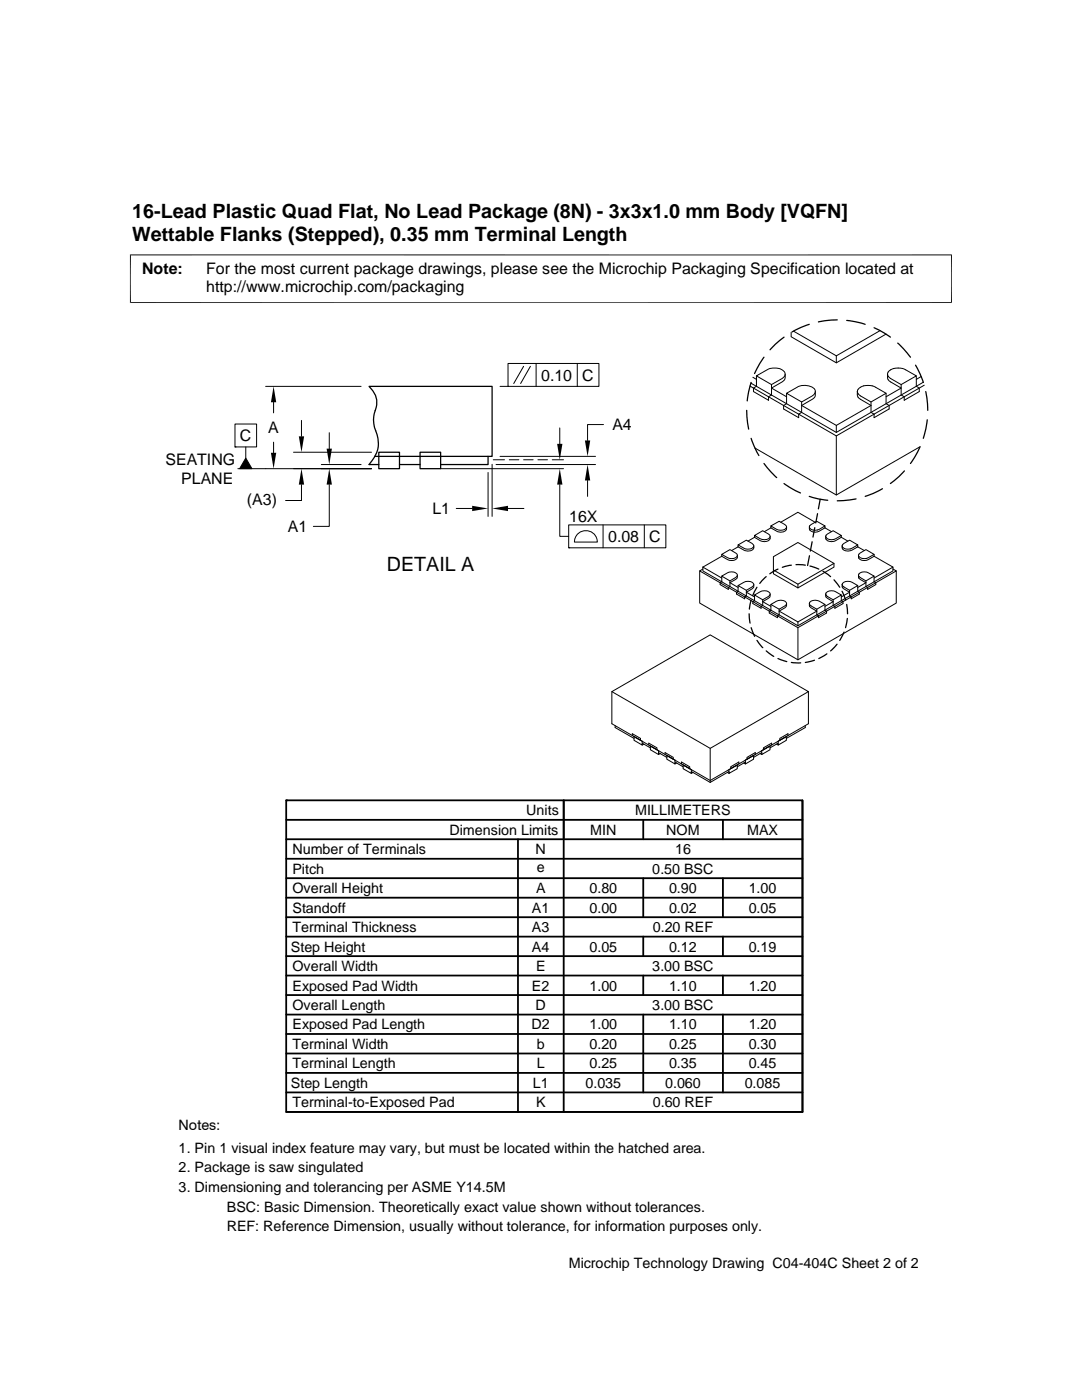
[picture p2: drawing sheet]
<svg xmlns="http://www.w3.org/2000/svg" width="216mm" height="279mm" viewBox="0 0 216 279" stroke-linecap="round" stroke-linejoin="round" font-family="sans-serif">
<g fill="none" stroke="#000" stroke-width=".2">
<path d="M26 50.8v9.7M189.9 50.8v9.7M189.9 50.9h-164M25.9 60.4h164M53 77.1h19.1M99.8 77.1h1.6M101.4 72.5h18.1v4.6h-18.1zM104.5 73.1l-2 3.4M105.8 73.1l-1.9 3.4M107 72.5v4.6M115.2 72.5v4.6M150.2 75.3l.7 .4"/>
<path d="M150.9 75l2.2-1.2a2.68 2.68 0 0 1 3.5 .6 .94 .94 0 0 1-.5 1.1l-2.2 1.3zM150.9 75v2.1l-.6 .3v.7l3.1 1.8v-.7l.5-.4v-2M156.7 74.7a1.31 1.31 0 0 1-.6 1.5l-2.2 1.2 3.1 1.8M157 78.5l2.1-1.2a2.92 2.92 0 0 1 3.6 .6v.4l-.4 .5-2.3 1.4zM157 78.5v2.1l-.6 .3v.7l3 1.8v-.7l.6-.4v-2.1M157.9 66.3v.9l9 5.2 9.9-5.7M162.7 78.1a1.25 1.25 0 0 1-.6 1.6l-2.1 1.2 6.9 4M166.9 71v1.4M171.1 78.1a1.29 1.29 0 0 0 .6 1.6l2.1 1.2-6.9 4v1.4M171.4 77.5a3.1 3.1 0 0 1 3.3-.2l2.1 1.2-3 1.7-2.4-1.4a.8 .8 0 0 1 0-1.3zM175.6 66l-8.7 5-8.6-4.9M176.8 78.5v2.1l.6 .3v.7l-3 1.8v-.7l-.6-.4v-2.1"/>
<path d="M177.1 74.7a1.25 1.25 0 0 0 .6 1.5l2.1 1.2-3 1.8M177.4 74a3.2 3.2 0 0 1 3.3-.2l2.1 1.2-3 1.8-2.4-1.5a.83 .83 0 0 1 0-1.3zM182.8 75v2.1l.6 .3v.7l-3 1.8v-.7l-.6-.4v-2M183.8 75.1l-1 .6M184.2 76.3l-17.3 10-17.1-9.8M184.4 76.9l-17.5 10.1-17.3-10M46.9 84.6h4.3v4.6h-4.3zM46.9 89.2h.1M47.5 93.5h26.6M49 89.2v2.2M49 91.4l1.3 2.1h-2.5zM54.6 80.3v2.1"/>
<path d="M54.6 88.2v2.2M58.6 90.3h15.5M60.2 96.7v3.2h-3.2M60.2 83.9v3.2M64.1 92.7h8M65.7 96.7v8.4h-3.2M65.7 86.4v3.1M87.9 93.5h24.5M97.4 94.3v8.8M98.2 92.7v10.4M98.4 91.8h2.3M99 92.7h19.8"/>
<path d="M99.8 91.1h19M101.6 91.8h1.9M104.5 91.8h1.9M107.3 91.8h1.9M110.2 91.8h2.2M111.7 96.7v10.3h1.8M111.7 85.4v3.2M117.2 95.9v3.2M120.4 84.7h-3.2v3.2M166.9 87v11.8M183.6 89.1l-16.7 9.7-16.3-9.4M91 101.5h3.2"/>
<path d="M101.4 101.5h3.1M113.5 104.8h19.4v4.5h-19.4zM113.5 109.3h.1M115.4 106.5a2.3 2.3 0 0 1 2.4-.4 2.3 2.3 0 0 1 1.4 2.1h-4.6l.3-1.2zM120.3 104.8v4.5M128.6 104.8v4.5M139.6 113.9v6.5l19.6 11.3 19.6-11.3v-6.5M140.3 113.2v.7l18.9 11 19-11v-.7M140.3 113.6l-.7 .3 19.6 11.4 19.6-11.4-.6-.3M140.3 113.2l3.7 2.2M144 110.6v.4M144 110.6l1.6-.9 1.2 .7 .3 .4a1.17 1.17 0 0 1-1.6 .6z"/>
<path d="M144 111l-3.7 2.2M144 115a2.5 2.5 0 0 1 2.8-.7l.3 .4v.3l-1.5 .9zM144 115v1.1l-.3 .2v.4l1.6 .9v-.4l.3-.1v-1.2M147.1 110.8a.87 .87 0 0 1-1.1 1.1l-.8-.2-1.2-.7M147.1 114.8a.7 .7 0 0 1-.3 .8l-1.2 .7 1.7 .9M147.3 108.8v.3M147.3 108.8l1.6-1 1.2 .7 .3 .4a1.18 1.18 0 0 1-1.6 .7zM147.3 109.1l-1.3 .8M147.3 116.9v1.1l-.3 .2v.4l1.6 .9v-.4l.3-.2v-1.1M147.3 116.9a2.52 2.52 0 0 1 2.8-.7l.3 .3-.1 .4-1.4 .9zM150.4 108.9a1.05 1.05 0 0 1-1.6 1l-1.5-.8M150.4 116.7a.7 .7 0 0 1-.3 .8l-1.2 .7 1.7 .9"/>
<path d="M150.6 106.9v.3M150.6 106.9l1.6-1 1.1 .7 .4 .4a1.13 1.13 0 0 1-1.6 .7zM150.6 118.7a2.5 2.5 0 0 1 2.7-.6l.3 .2v.5l-1.4 .9zM150.6 107.2l-1.4 .8M150.6 118.7v1.2l-.4 .2v.4l1.7 .9v-.4l.3-.2v-1.1M153.7 107a.88 .88 0 0 1-1.2 1.1l-.8-.2-1.1-.7M153.7 118.6a.7 .7 0 0 1-.4 .8l-1.1 .7 1.6 .9M153.8 105v.3M153.8 105l1.7-1 1.1 .7 .4 .5a1.14 1.14 0 0 1-1.7 .6zM153.8 105.3l-1.3 .8M154.3 111.1l4.9-2.8 7.2 4.1-7.2 4.2-4.9-2.9zM155.8 104.2l3.4-2 3.4 2"/>
<path d="M157 105.2a1.07 1.07 0 0 1-1.7 1l-1.5-.9M159.2 116.6v.7M161.5 105.2a.88 .88 0 0 0 1.1 1l.9-.2 1.1-.7M161.6 104.9l1.4-.9 1.6 1a2.56 2.56 0 0 1-2.8 .6l-.3-.3zM164.6 105v.3M164.6 105.3l1.3 .8M164.8 107a.91 .91 0 0 0 1.1 1.1l.8-.2 1.2-.7M164.8 118.6a.7 .7 0 0 0 .3 .8l1.1 .7-1.6 .9M164.8 106.8l1.4-.9 1.7 1a2.58 2.58 0 0 1-2.8 .6l-.3-.3zM164.8 118.3a1.53 1.53 0 0 1 1.9-.2l1.2 .6-1.7 1-1.1-.7-.3-.3zM166.4 112.4v.8l-7.2 4.1-4.9-2.8v-.8M167.9 106.9v.3"/>
<path d="M167.9 107.2l1.3 .8M167.9 118.7v1.2l.3 .2v.4l-1.6 .9v-.4l-.4-.2v-1.1M168 108.9a.88 .88 0 0 0 1.2 1.1l.8-.2 1.2-.7M168 116.7a.7 .7 0 0 0 .4 .8l1.1 .7-1.6 .9M168.1 108.7l1.4-.9 1.7 1a2.5 2.5 0 0 1-2.8 .6l-.3-.2zM168.1 116.4a1.55 1.55 0 0 1 1.9-.2l1.2 .7-1.7 .9-1.4-.9zM171.2 108.8v.3M171.2 109.1l1.3 .8M171.2 116.9v1.1l.3 .2v.4l-1.7 .9v-.4l-.3-.2v-1.1M171.3 110.8a.89 .89 0 0 0 1.2 1.1l.4-.1 1.5-.8M171.3 114.8a.7 .7 0 0 0 .3 .8l1.2 .7-1.6 .9M171.4 110.6l1.4-.9 1.6 .9a2.48 2.48 0 0 1-2.8 .7l-.3-.3z"/>
<path d="M171.4 114.6a1.53 1.53 0 0 1 1.9-.3l1.1 .7-1.6 .9-1.4-.9zM174.4 111l3.8 2.2-3.8 2.2M174.4 110.6v.4M174.4 115v1.1l.4 .2v.4l-1.7 .9v-.4l-.3-.1v-1.2M122.1 138v6.4l19.6 11.4 19.6-11.4v-6.4M122.1 138l19.6-11.3 19.6 11.3-19.6 11.4zM153.8 120.6v1.2l-.3 .2v.3l1.6 1v-.4l.4-.2v-1.1M153.8 120.6a2.62 2.62 0 0 1 2.8-.6l.3 .3v.4l-1.4 .9zM157 120.5a.73 .73 0 0 1-.4 .8l-1.1 .7 3.7 2.1M159.2 124.1v.8M159.2 125.3v6.4M161.5 120.5a.73 .73 0 0 0 .3 .8l1.2 .7-3.8 2.1"/>
<path d="M161.6 120.2a1.63 1.63 0 0 1 1.9-.2l1.1 .6-1.6 1-1.4-.9zM164.6 120.6v1.2l.3 .2v.3l-1.6 1v-.4l-.3-.2v-1.1M122.7 144.8v.4l3.8 2.2M126.2 146.8v-.4l1.6 1v.3M126.4 146.9l1.4 .9M126.5 147v.7l1.6 1v-.8M126.7 147.1l1.5 .9M128.1 148.3l1.7 .9M128.5 148.5l-.4 .2M129.5 148.7v-.4l1.6 .9v.4M129.6 148.8l1.5 .8M129.8 148.9v.7l1.6 1v-.8"/>
<path d="M130 149l1.4 .8M131.4 150.2l1.7 1M131.7 150.4l-.3 .2M132.7 150.6v-.4l1.6 1v.3M132.9 150.7l1.5 .9M133.1 150.8v.7l1.6 1v-.8M133.2 150.9l1.5 .8M134.7 152.1l1.6 .9M135 152.3l-.3 .2M136 152.5v-.4l1.6 .9v.4M136.2 152.6l1.5 .8M136.3 152.7v.7l1.6 .9v-.7"/>
<path d="M136.5 152.8l1.5 .8M137.9 154l3.8 2.1M138.3 154.2l-.4 .1M141.7 149.4v6.7M145.1 154.2l.4 .1M145.5 154l-3.8 2.1M146.9 152.8l-1.5 .8M147.1 152.7v.7l-1.6 .9v-.7M147.2 152.6l-1.4 .8M147.4 152.5v-.4l-1.6 .9v.4M148.4 152.3l.3 .2M148.7 152.1l-1.6 .9"/>
<path d="M150.2 150.9l-1.5 .8M150.4 150.8v.7l-1.7 1v-.8M150.5 150.7l-1.5 .9M150.7 150.6v-.4l-1.6 1v.3M151.7 150.4l.3 .2M152 150.2l-1.6 1M153.4 149l-1.4 .8M153.6 148.9v.7l-1.6 1v-.8M153.8 148.8l-1.5 .8M154 148.7v-.4l-1.7 .9v.4M154.9 148.5l.4 .2M155.3 148.3l-1.7 .9"/>
<path d="M156.7 147.1l-1.5 .9M156.9 147v.7l-1.6 1v-.8M157 146.9l-1.4 .9M157.2 146.8v-.4l-1.6 1v.3M160.7 144.8v.4l-3.8 2.2"/>
</g>
<g fill="none" stroke="#000" stroke-width=".25">
<path d="M149.9 76.3l-.5 1.9-.3 1.8M152.4 71.3l-.8 1.2-1 2M156.4 67.3l-1.7 1.4-1.1 1.1M161.5 64.7l-1.6 .6-1.9 1M167.1 63.8l-3.8 .4M169 63.9l1.7 .3 1.9 .5M174.4 65.4l2 1.1 1.3 .8M179.1 68.5l2.6 2.8M182.7 72.9l.9 1.8 .6 1.6M184.7 78.1l.4 3.8M74.8 91.1h23.4v-14h-24.6a4.3 4.3 0 0 1 1.1 5.4 6.5 6.5 0 0 0 .5 4.3 5.7 5.7 0 0 1-1.6 5.9h2M75.6 90.3h4.1v3.2h-4.1z"/>
<path d="M79.7 92.7h4.1M83.8 90.3h4.1v3.2h-4.1zM97.4 91.1v1.6h-9.5M149 81.9l.4 3.7M149.9 87.5l.6 1.6 .9 1.8M152.4 92.5l2.6 2.8M156.4 96.5l1.3 .8 2 1.1M161.5 99.1l1.9 .5 1.8 .2M163.7 99.6l-.4 2M170.8 99.6l-3.7 .3M176.1 97.5l-1.8 1-1.7 .6M180.5 94l-1.1 1.1-1.7 1.4"/>
<path d="M183.6 89.2l-1.1 2.1-.8 1.2M185 83.8l-.3 1.8-.5 1.9M149.9 119.7l-.4 1.9M151 117.2l-.8 1.7M152.9 115.1l-1.3 1.3M155.2 113.6l-1.6 .9M157.9 112.8l-1.8 .4M158.8 112.7l1.9 .1M161.5 110.9l-.4 2M161.6 113l1.8 .6M162.1 108.1l-.4 1.9M162.6 105.3l-.4 1.9"/>
<path d="M163.1 102.5l-.3 1.9M164.2 114l1.5 1.1M166.4 115.7l1.2 1.5M168 118l.7 1.7M149.5 122.5l.2 1.9M149.9 125.3l.7 1.7M151 127.8l1.2 1.5M152.9 129.9l1.5 1.1M155.2 131.4l1.8 .6M157.9 132.2l1.9 .1M162.5 131.8l-1.8 .4M165 130.5l-1.6 .9"/>
<path d="M167 128.6l-1.3 1.3M168.4 126.2l-.8 1.6M169 120.6l.1 1.9M169.1 123.4l-.4 1.9"/>
</g>
<g fill="none" stroke="#000" stroke-width=".36">
<path d="M57.1 159.7h103v62.2h-103zM112.5 159.7v62.2M160.1 159.7v62.2h-103M57.1 163.6h103M57.1 167.5h103M57.1 179.2h103M57.1 175.3h103M57.1 171.4h103M103.4 167.5v54.4M128.4 163.6v3.9M128.4 175.3v7.7M144.3 163.6v3.9"/>
<path d="M144.3 175.3v7.7M57.1 183h103M57.1 186.9h103M57.1 194.7h103M57.1 198.6h103M57.1 190.8h103M128.4 186.9v3.9M128.4 194.7v3.9M144.3 186.9v3.9M144.3 194.7v3.9M57.1 214.1h103M57.1 202.5h103"/>
<path d="M57.1 206.4h103M57.1 210.2h103M57.1 218h103M128.4 202.5v15.5M144.3 202.5v15.5"/>
</g>
<circle cx="57.1" cy="159.7" r=".18" fill="#000"/>
<g fill="#000">
<path d="M49 91.4l1.3 2.1h-2.5zM54.1 90.4h1l-.5 3.1zM54.6 77.1l.5 3.2h-1zM59.6 87.1h1.1l-.5 3.2zM60.2 93.5l.5 3.2h-1.1zM65.2 89.5h1l-.5 3.2zM65.7 93.5l.5 3.2h-1zM111.2 88.6h1l-.5 3.2zM111.7 93.5l.5 3.2h-1zM117.2 92.7l.6 3.2h-1.1zM116.7 87.9h1.1l-.6 3.2zM94.2 100.9l3.2 .6-3.2 .5z"/>
<path d="M98.2 101.5l3.2-.6v1.1z"/>
</g>
<g font-size="3.9">
<text x="26.4" y="43.5">16-Lead Plastic Quad Flat, No Lead Package (8N) - 3x3x1.0 mm Body [VQFN]</text>
<text x="26.4" y="48">Wettable Flanks (Stepped), 0.35 mm Terminal Length</text>
<text x="77.2" y="114">DETAIL A</text>
</g>
<g font-size="3.2">
<text x="28.4" y="54.6">Note:</text>
<text x="41.1" y="54.6">For the most current package drawings, please see the Microchip Packaging Specification located at</text>
<text x="41.1" y="58.3">http://www.microchip.com/packaging</text>
<text x="108" y="75.9">0.10</text>
<text x="116.2" y="76">C</text>
<text x="47.9" y="88.1">C</text>
<text x="53.5" y="86.5">A</text>
<text x="122.2" y="85.9">A4</text>
<text x="33" y="92.8">SEATING</text>
<text x="36.2" y="96.5">PLANE</text>
<text x="49.3" y="100.7">(A3)</text>
<text x="57.4" y="106.2">A1</text>
<text x="86.3" y="102.6">L1</text>
<text x="113.6" y="104.1">16X</text>
<text x="121.3" y="108.2">0.08</text>
<text x="129.5" y="108.2">C</text>
</g>
<g font-size="2.9">
<text x="89.7" y="166.6">Dimension Limits</text>
<text x="105" y="162.7">Units</text>
<text x="117.8" y="166.6">MIN</text>
<text x="126.7" y="162.7">MILLIMETERS</text>
<text x="132.9" y="166.6">NOM</text>
<text x="149.1" y="166.6">MAX</text>
<text x="58.3" y="170.5">Number of Terminals</text>
<text x="106.9" y="170.5">N</text>
<text x="134.7" y="170.5">16</text>
<text x="58.3" y="174.3">Pitch</text>
<text x="58.3" y="178.2">Overall Height</text>
<text x="107" y="178.2">A</text>
<text x="107.1" y="174.1">e</text>
<text x="117.6" y="178.2">0.80</text>
<text x="130.2" y="174.4">0.50 BSC</text>
<text x="133.5" y="178.2">0.90</text>
<text x="149.4" y="178.2">1.00</text>
<text x="58.3" y="182.1">Standoff</text>
<text x="106.2" y="186">A3</text>
<text x="106.2" y="182.1">A1</text>
<text x="117.6" y="182.1">0.00</text>
<text x="133.5" y="182.1">0.02</text>
<text x="149.4" y="182.1">0.05</text>
<text x="58" y="189.9">Step Height</text>
<text x="58.3" y="186">Terminal Thickness</text>
<text x="106.1" y="189.9">A4</text>
<text x="117.6" y="189.9">0.05</text>
<text x="130.2" y="186">0.20 REF</text>
<text x="133.5" y="189.9">0.12</text>
<text x="149.4" y="189.9">0.19</text>
<text x="58.3" y="197.7">Exposed Pad Width</text>
<text x="58.3" y="193.8">Overall Width</text>
<text x="106.2" y="197.7">E2</text>
<text x="107" y="193.8">E</text>
<text x="117.6" y="197.7">1.00</text>
<text x="130.2" y="193.8">3.00 BSC</text>
<text x="133.5" y="197.7">1.10</text>
<text x="149.4" y="197.7">1.20</text>
<text x="58.3" y="201.5">Overall Length</text>
<text x="106.9" y="201.5">D</text>
<text x="130.2" y="201.5">3.00 BSC</text>
<text x="58.3" y="205.4">Exposed Pad Length</text>
<text x="58.3" y="209.3">Terminal Width</text>
<text x="106.1" y="205.4">D2</text>
<text x="107.1" y="209.3">b</text>
<text x="117.6" y="205.4">1.00</text>
<text x="117.6" y="209.3">0.20</text>
<text x="133.5" y="205.4">1.10</text>
<text x="133.5" y="209.3">0.25</text>
<text x="149.4" y="205.4">1.20</text>
<text x="149.4" y="209.3">0.30</text>
<text x="58.3" y="213.2">Terminal Length</text>
<text x="107.1" y="213.2">L</text>
<text x="117.6" y="213.2">0.25</text>
<text x="133.5" y="213.2">0.35</text>
<text x="149.4" y="213.2">0.45</text>
<text x="58" y="217.1">Step Length</text>
<text x="58.3" y="221">Terminal-to-Exposed Pad</text>
<text x="106.3" y="217.1">L1</text>
<text x="107" y="221">K</text>
<text x="116.8" y="217.1">0.035</text>
<text x="130.2" y="221">0.60 REF</text>
<text x="132.7" y="217.1">0.060</text>
<text x="148.6" y="217.1">0.085</text>
<text x="35.6" y="225.5">Notes:</text>
<text x="35.6" y="230.1">1. Pin 1 visual index feature may vary, but must be located within the hatched area.</text>
<text x="35.6" y="234">2. Package is saw singulated</text>
<text x="35.6" y="237.9">3. Dimensioning and tolerancing per ASME Y14.5M</text>
<text x="45.2" y="245.7">REF: Reference Dimension, usually without tolerance, for information purposes only.</text>
<text x="45.2" y="242">BSC: Basic Dimension. Theoretically exact value shown without tolerances.</text>
<text x="113.5" y="253">Microchip Technology Drawing C04-404C Sheet 2 of 2</text>
</g>
</svg>
